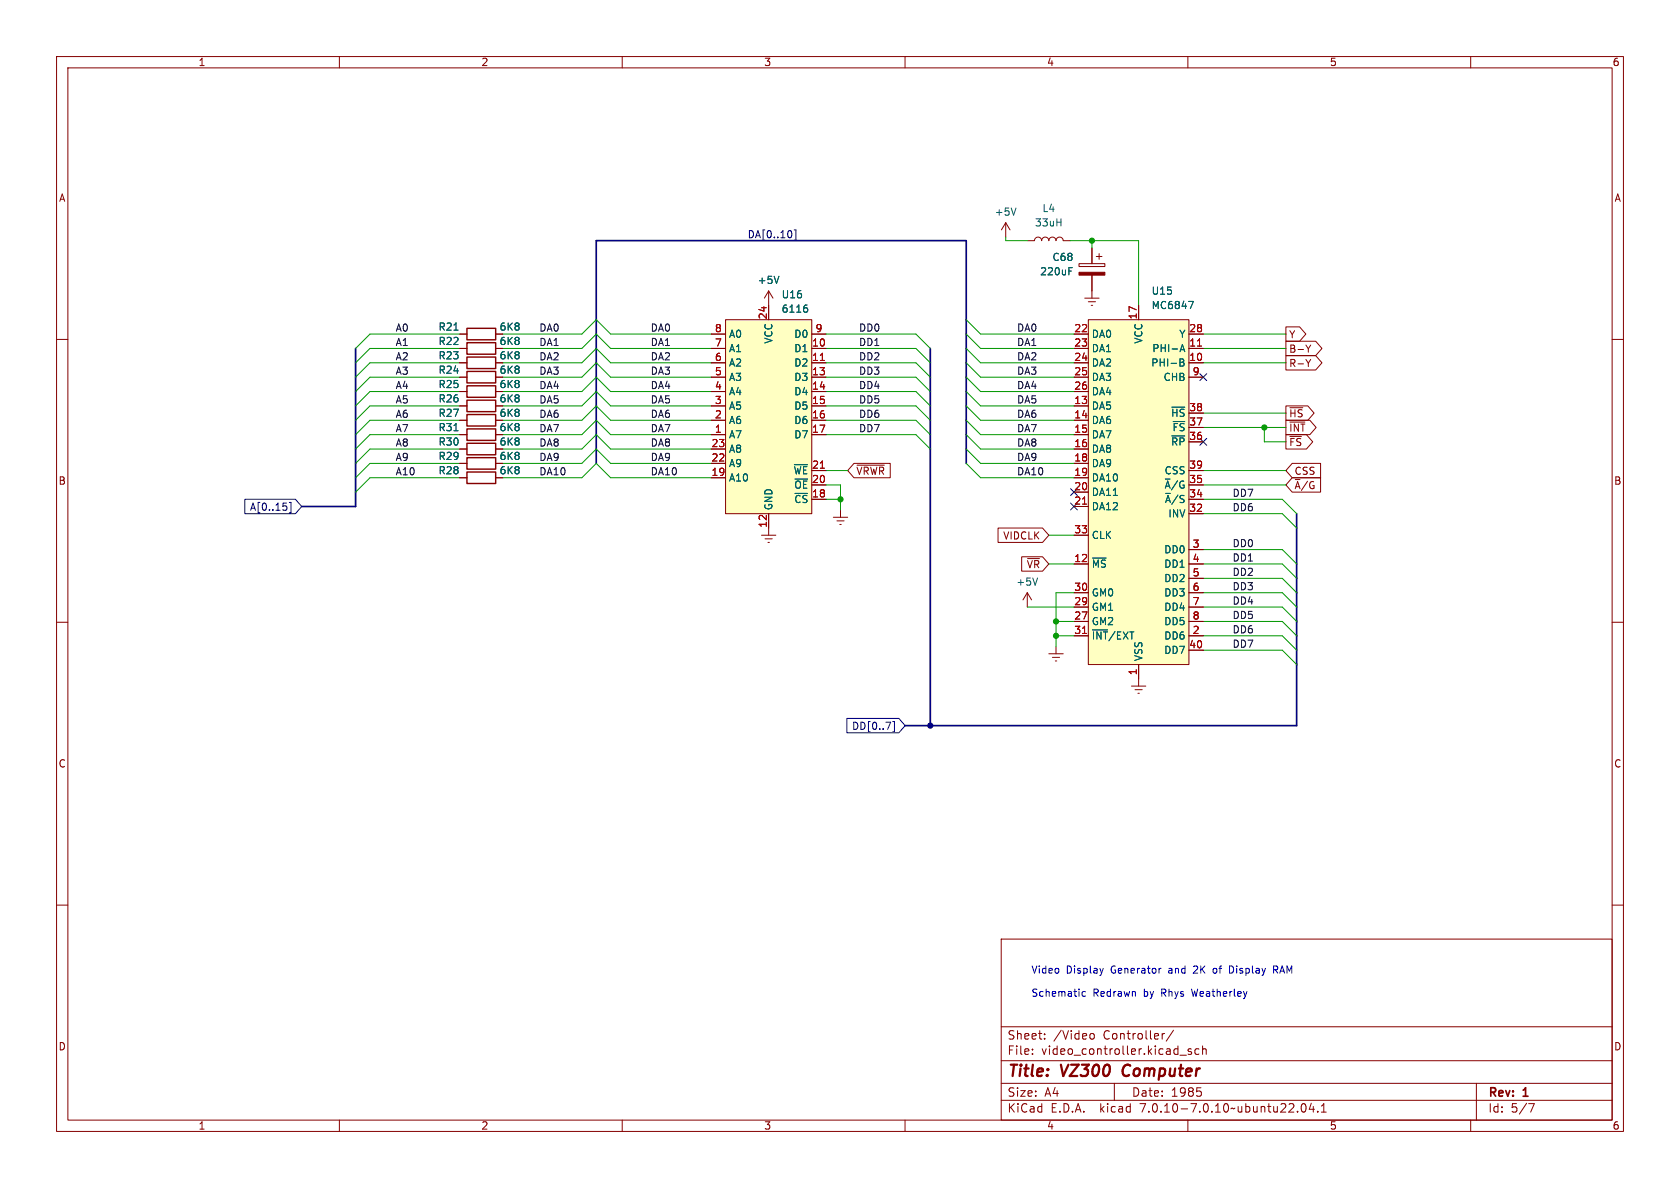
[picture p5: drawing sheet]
<svg xmlns="http://www.w3.org/2000/svg" width="297mm" height="210mm" viewBox="0 0 297 210" stroke-linecap="round" stroke-linejoin="round" font-family="sans-serif">
<g fill="none" stroke="#840000" stroke-width=".18">
<path d="M10 10h277v190h-277zM12 12h273v186h-273zM60 10v2M110 10v2M160 10v2M210 10v2M260 10v2M177.8 39.4l-.8 1.2M177.8 39.4v2.5M177.8 39.4l.8 1.2M10 60h2M81.3 59.1h1.2"/>
<path d="M87.6 59.1h1.3M125.7 59.1h2.6M128.3 56.5h15.2v34.3h-15.2zM135.9 51.4l-.8 1.3M135.9 51.4v5.1M135.9 51.4l.8 1.3M143.5 59.1h2.5M181.6 42.5h1.3a.64 .64 0 0 1 .6-.6 .64 .64 0 0 1 .6 .6 .64 .64 0 0 1 .7-.6 .64 .64 0 0 1 .6 .6 .64 .64 0 0 1 .7-.6 .64 .64 0 0 1 .6 .6 .64 .64 0 0 1 .6-.6 .64 .64 0 0 1 .7 .6h1.2M189.9 59.1h2.5M190.8 46.6h4.5v.5h-4.5zM191.8 52.7h2.5M192.4 56.5h17.8v61h-17.8z"/>
<path d="M192.4 53.3h1.3M192.9 54h.3M193 43.8v2.8M193 48.6v4.1M193.8 45.3h1M194.3 44.8v1M201.3 54v2.5M210.2 59.1h2.5M227.3 57.8h2.5l1.1 1.3-1.1 1.2h-2.5zM285 60h2M81.3 74.3h1.2M81.3 76.8h1.2"/>
<path d="M81.3 61.6h1.2M81.3 64.1h1.2M81.3 66.7h1.2M81.3 69.2h1.2M81.3 71.8h1.2M81.3 79.4h1.2M87.6 74.3h1.3M87.6 76.8h1.3M87.6 61.6h1.3M87.6 64.1h1.3M87.6 66.7h1.3M87.6 69.2h1.3"/>
<path d="M87.6 71.8h1.3M87.6 79.4h1.3M125.7 74.3h2.6M125.7 76.8h2.6M125.7 61.6h2.6M125.7 64.1h2.6M125.7 66.7h2.6M125.7 69.2h2.6M125.7 71.8h2.6M125.7 79.4h2.6M143.5 74.3h2.5M143.5 76.8h2.5"/>
<path d="M143.5 61.6h2.5M143.5 64.1h2.5M143.5 66.7h2.5M143.5 69.2h2.5M143.5 71.8h2.5M189.9 74.3h2.5M189.9 76.8h2.5M189.9 61.6h2.5M189.9 64.1h2.5M189.9 66.7h2.5M189.9 69.2h2.5M189.9 71.8h2.5"/>
<path d="M189.9 79.4h2.5M210.2 61.6h2.5M210.2 64.1h2.5M210.2 66.7h2.5M210.2 78.1h2.5M210.2 75.6h2.5M210.2 73h2.5M227.3 62.9h5.3l1.1 1.2-1.1 1.3h-5.3zM227.3 60.3h5.3l1.1 1.3-1.1 1.3h-5.3zM227.3 71.8h3.9l1.1 1.2-1.1 1.3h-3.9zM227.3 76.8h3.7l1.1 1.3-1.1 1.3h-3.7zM227.3 74.3h4.3l1.1 1.3-1.1 1.2h-4.3z"/>
<path d="M231.7 63.5l-.4 .7M231.7 61l-.4 .7M81.3 84.5h1.2M81.3 81.9h1.2M87.6 84.5h1.3M87.6 81.9h1.3M125.7 84.5h2.6M125.7 81.9h2.6M134.6 94.6h2.6M135.3 95.3h1.2M135.8 95.9h.2M135.9 90.8v3.8"/>
<path d="M143.5 88.3h2.5M143.5 85.7h2.5M143.5 83.2h2.5M147.3 91.4h2.6M148 92.1h1.2M148.5 92.7h.2M148.6 90.2v1.2M151 81.9h6.4v2.6h-6.4l-1.1-1.3zM151.5 82.2h4.8M176.4 93.3h7.9l1.1 1.3-1.1 1.3h-7.9zM180.6 98.4h3.7l1.1 1.3-1.1 1.3h-3.7zM181.7 98.7h2.1"/>
<path d="M189.9 84.5h2.5M189.9 81.9h2.5M189.9 94.6h2.5M189.9 99.7h2.5M189.9 87h2.5M189.9 89.5h2.5M210.2 88.3h2.5M210.2 85.7h2.5M210.2 83.2h2.5M210.2 99.7h2.5M210.2 97.2h2.5M210.2 90.8h2.5"/>
<path d="M228.4 84.5h5.1v2.5h-5.1l-1.1-1.3zM228.4 81.9h5.1v2.6h-5.1l-1.1-1.3zM10 110h2M181.6 104.8l-.8 1.2M181.6 104.8v2.5M181.6 104.8l.8 1.2M185.4 115.6h2.6M186.1 116.2h1.2M186.6 116.8h.2M186.7 114.3v1.3M189.9 112.4h2.5M189.9 109.9h2.5"/>
<path d="M189.9 107.3h2.5M189.9 104.8h2.5M201.3 117.5v3.8M210.2 112.4h2.5M210.2 109.9h2.5M210.2 107.3h2.5M210.2 104.8h2.5M210.2 114.9h2.5M210.2 102.2h2.5M285 110h2M200 121.3h2.6M200.7 121.9h1.2"/>
<path d="M201.2 122.6h.2M10 160h2M285 160h2M177 166h108v32h-108zM60 198v2M110 198v2M160 198v2M177 194.5h108M177 191.5h108M177 187.5h108M177 181.5h108M182.5 186.3v.1"/>
<path d="M182.5 185.5v.1M184.7 183.6v.1M184.7 182.8v.1M192.7 182.8l.5-.1 .3 .3v.4l-.2 .2-.3 .1-.3-.1M197 191.5v3M205.9 182.7l-.3 .1-.1 .2M207.5 182.1l-1.3 2M208.6 186.5h1.1M210 198v2M210.6 185.5l-.4-.1-.2 .2 .1 .2 .5 .2v.3h-.6M212 185.5l-.5-.1-.3 .3v.4l.2 .2h.6M212.2 192.9l.2 .3-.2 .5"/>
<path d="M212.6 185.5l.2-.1 .4 .1v.9M212.6 184.9v1.5M229.4 196.5v.1M230.2 195.2l.2-.1a.81 .81 0 0 1 .6 .6 .81 .81 0 0 1-.3 .8l-.2 .1a.81 .81 0 0 1-.3-1.4zM231.8 195l-.3 1.1h.9M232.2 195.6v1M233 196.5v.1M233.6 196.6h.9M233.6 195.5l.4-.4v1.5M260 198v2M261 191.5v6.5M270.2 195.1h1l-.6 1.5"/>
</g>
<path d="M198.8 188.5a1.27 1.27 0 0 0-.1 1.6" fill="none" stroke="#840000" stroke-width=".4"/>
<path d="M82.5 58h5.1v2.1h-5.1zM82.5 73.3h5.1v2h-5.1zM82.5 68.2h5.1v2h-5.1zM82.5 70.7h5.1v2.1h-5.1zM82.5 60.6h5.1v2h-5.1zM82.5 65.7h5.1v2h-5.1zM82.5 75.8h5.1v2.1h-5.1zM82.5 78.4h5.1v2h-5.1zM82.5 63.1h5.1v2.1h-5.1zM82.5 80.9h5.1v2h-5.1zM82.5 83.4h5.1v2.1h-5.1z" fill="none" stroke="#840000" stroke-width=".25"/>
<g fill="none" stroke="#006464" stroke-width=".18">
<path d="M179.6 36.8l-.4 1.2M80.3 58.4h.7M137.7 48.8l-.4 1.3M142.4 53.9h.3M142.5 54.4l.3 .2v.3l-.3 .3M189 47.9h.4M189 47.3h.6M210.1 53.3h.9l-.6 1.3M80.3 76.1h.7M208.6 63.4l.6 .2 .1 .2-.3 .2M208.6 64h.4M208.6 62.2l.4-1.3 .5 1.3"/>
<path d="M208.7 61.8h.6M209 64l.3 .3v.3l-.7 .1M140.4 82.1h2.4M183.4 102.2l-.4 1.2"/>
</g>
<g fill="#ffffc2" stroke="#ffffc2" stroke-width=".18">
<path d="M128.3 56.5h15.2v34.3h-15.2z"/>
<path d="M192.4 56.5h17.8v61h-17.8z"/>
</g>
<path d="M145 63.7h.7M211.7 61.2h.7M191.4 89.1h.7M191.4 112h.7" fill="none" stroke="#a90000" stroke-width=".18"/>
<path d="M190.8 48.1h4.5v.5h-4.5z" fill="#840000" stroke="#840000" stroke-width=".18"/>
<g fill="none" stroke="#000084" stroke-width=".18">
<path d="M139.9 41v.8M140.4 40.6h.3v1.9h-.3M212.1 77.5l1.2 1.2M212.1 66.1l1.2 1.2M213.3 77.5l-1.2 1.2M213.3 66.1l-1.2 1.2M43.3 88.3h8.9l1.1 1.2-1.1 1.3h-8.9zM50.7 89.5v.6M51.1 88.8h.3v1.8h-.3M189.3 88.9l1.2 1.2M189.3 86.4l1.2 1.2M190.5 88.9l-1.2 1.2"/>
<path d="M190.5 86.4l-1.2 1.2M149.7 127h9.2l1.1 1.3-1.1 1.2h-9.2zM157.8 127.5h.3v1.9h-.3"/>
</g>
<path d="M191.9 175.3h-.4l-.2 .2 .1 .6h.5M195 171.2l-.3 .8M205.3 171.2h-.3M214.6 171.2l-.1 .2 .1 .6M217.8 170.8h-.4v1.2h.4M225.5 171.4l.4 .6M225.8 170.8h-.6v1.2M225.8 171.4h-.6" fill="none" stroke="#0000c2" stroke-width=".18"/>
<path d="M62.9 61.6v27.9h-9.6M164.5 61.6v66.7M105.4 81.9v-39.4h65.4v39.4M229.2 90.8v37.5h-69.2" fill="none" stroke="#000084" stroke-width=".3"/>
<g fill="none" stroke="#009600" stroke-width=".18">
<path d="M81.3 59.1h-15.9l-2.5 2.5M88.9 59.1h14l2.5-2.6 2.5 2.6h17.8M146 59.1h15.9l2.6 2.5M170.8 56.5l2.6 2.6h16.5M170.8 59.1l2.6 2.5h16.5M177.8 41.9v.6h3.8M189.2 42.5h12.1v11.5M193 42.5v1.3M212.7 59.1h14.6M81.3 76.8h-15.9l-2.5 2.6M81.3 79.4h-15.9l-2.5 2.5M81.3 74.3h-15.9l-2.5 2.5"/>
<path d="M81.3 66.7h-15.9l-2.5 2.5M81.3 61.6h-15.9l-2.5 2.5M81.3 64.1h-15.9l-2.5 2.6M81.3 69.2h-15.9l-2.5 2.6M81.3 71.8h-15.9l-2.5 2.5M88.9 76.8h14l2.5-2.5 2.5 2.5h17.8M88.9 79.4h14l2.5-2.6 2.5 2.6h17.8M88.9 74.3h14l2.5-2.5 2.5 2.5h17.8M88.9 66.7h14l2.5-2.6 2.5 2.6h17.8M88.9 61.6h14l2.5-2.5 2.5 2.5h17.8M88.9 64.1h14l2.5-2.5 2.5 2.5h17.8M88.9 69.2h14l2.5-2.5 2.5 2.5h17.8"/>
<path d="M88.9 71.8h14l2.5-2.6 2.5 2.6h17.8M146 76.8h15.9l2.6 2.6M146 74.3h15.9l2.6 2.5M146 66.7h15.9l2.6 2.5M146 61.6h15.9l2.6 2.5M146 64.1h15.9l2.6 2.6M146 69.2h15.9l2.6 2.6M146 71.8h15.9l2.6 2.5M170.8 74.3l2.6 2.5h16.5M170.8 79.4l2.6 2.5h16.5M170.8 76.8l2.6 2.6h16.5M170.8 71.8l2.6 2.5h16.5"/>
<path d="M170.8 64.1l2.6 2.6h16.5M170.8 61.6l2.6 2.5h16.5M170.8 66.7l2.6 2.5h16.5M170.8 69.2l2.6 2.6h16.5M212.7 61.6h14.6M212.7 64.1h14.6M212.7 75.6h14.6M212.7 73h14.6M223.5 75.6v2.5h3.8M81.3 81.9h-15.9l-2.5 2.6M81.3 84.5h-15.9l-2.5 2.5M88.9 81.9h14l2.5-2.5 2.5 2.5h17.8"/>
<path d="M88.9 84.5h14l2.5-2.6 2.5 2.6h17.8M146 85.7h2.6v4.5M146 88.3h2.6M146 83.2h3.9M170.8 81.9l2.6 2.6h16.5M185.4 99.7h4.5M185.4 94.6h4.5M212.7 88.3h14l2.5 2.5M212.7 85.7h14.6M212.7 90.8h14l2.5 2.5M212.7 83.2h14.6M212.7 99.7h14l2.5 2.5"/>
<path d="M212.7 97.2h14l2.5 2.5M181.6 107.3h8.3M186.7 112.4h3.2M186.7 109.9h3.2M189.9 104.8h-3.2v9.5M212.7 102.2h14l2.5 2.6M212.7 107.3h14l2.5 2.6M212.7 114.9h14l2.5 2.6M212.7 112.4h14l2.5 2.5M212.7 109.9h14l2.5 2.5M212.7 104.8h14l2.5 2.5"/>
</g>
<g fill="#009600" stroke="#009600" stroke-width=".18">
<circle cx="186.7" cy="112.4" r=".46"/>
<circle cx="186.7" cy="109.9" r=".46"/>
<circle cx="223.5" cy="75.6" r=".46"/>
<circle cx="193" cy="42.5" r=".46"/>
<circle cx="148.6" cy="88.3" r=".46"/>
</g>
<circle cx="164.5" cy="128.3" r=".46" fill="#000084" stroke="#000084" stroke-width=".18"/>
<g font-size="2.8" fill="#840000">
<text x="178" y="190.9">Title:</text>
<text x="187.7" y="190.9">VZ300</text>
<text x="199.3" y="190.9">Computer</text>
</g>
<g font-size="2.1" fill="#840000">
<text x="178" y="184">Sheet:</text>
<text x="186.2" y="184">/Video</text>
<text x="195.1" y="184">Controller/</text>
<text x="178" y="186.7">File:</text>
<text x="184.1" y="186.7">video_controller.kicad_sch</text>
<text x="178" y="196.9">KiCad</text>
<text x="178" y="194.1">Size:</text>
<text x="184.7" y="194.1">A4</text>
<text x="185.7" y="196.9">E.D.A.</text>
<text x="194.6" y="196.9">kicad</text>
<text x="200" y="194.1">Date:</text>
<text x="201.8" y="196.9">7.0.10-7.0.10~ubuntu22.04.1</text>
<text x="207" y="194.1">1985</text>
<text x="263" y="194.3">Rev:</text>
<text x="263" y="196.9">Id:</text>
<text x="267.1" y="196.9">5/7</text>
<text x="269.4" y="194.3">1</text>
</g>
<g font-size="1.8" fill="#840000">
<text x="35" y="11.9">1</text>
<text x="85" y="11.9">2</text>
<text x="135" y="11.9">3</text>
<text x="185" y="11.9">4</text>
<text x="235" y="11.9">5</text>
<text x="285" y="11.9">6</text>
<text x="10.3" y="35.9">A</text>
<text x="285.3" y="35.9">A</text>
<text x="227.8" y="65.1">R-Y</text>
<text x="227.8" y="62.5">B-Y</text>
<text x="227.8" y="60">Y</text>
<text x="227.8" y="74">~{HS}</text>
<text x="227.8" y="76.5">~{INT}</text>
<text x="227.8" y="79.1">~{FS}</text>
<text x="10.3" y="85.9">B</text>
<text x="151.3" y="84.1">~{VRWR}</text>
<text x="228.8" y="86.7">~{A}/G</text>
<text x="228.8" y="84.1">CSS</text>
<text x="285.3" y="85.9">B</text>
<text x="177.3" y="95.6">VIDCLK</text>
<text x="181.4" y="100.6">~{VR}</text>
<text x="10.3" y="135.9">C</text>
<text x="285.3" y="135.9">C</text>
<text x="10.3" y="185.9">D</text>
<text x="285.3" y="185.9">D</text>
<text x="35" y="199.9">1</text>
<text x="85" y="199.9">2</text>
<text x="135" y="199.9">3</text>
<text x="185" y="199.9">4</text>
<text x="235" y="199.9">5</text>
<text x="285" y="199.9">6</text>
</g>
<g font-size="1.8" fill="#006464">
<text x="175.8" y="38.3">+5V</text>
<text x="182.9" y="40.2">33uH</text>
<text x="184.2" y="37.7">L4</text>
<text x="186" y="46.3">C68</text>
<text x="133.9" y="50.4">+5V</text>
<text x="138.1" y="52.9">U16</text>
<text x="183.8" y="48.9">220uF</text>
<text x="203.5" y="52.3">U15</text>
<text x="77.4" y="58.6">R21</text>
<text x="88.2" y="58.6">6K8</text>
<text x="128.8" y="59.9">A0</text>
<text x="138.1" y="55.5">6116</text>
<text x="140.3" y="59.9">D0</text>
<text x="192.9" y="59.9">DA0</text>
<text x="203.5" y="54.8">MC6847</text>
<text x="208.4" y="59.9">Y</text>
<text x="77.4" y="61.2">R22</text>
<text x="77.4" y="63.7">R23</text>
<text x="88.2" y="61.2">6K8</text>
<text x="88.2" y="63.7">6K8</text>
<text x="128.8" y="65">A2</text>
<text x="128.8" y="62.5">A1</text>
<text x="136.8" y="60.9" transform="rotate(-90 136.8 60.9)">VCC</text>
<text x="140.3" y="62.5">D1</text>
<text x="140.3" y="65">D2</text>
<text x="192.9" y="62.5">DA1</text>
<text x="192.9" y="65">DA2</text>
<text x="202.2" y="60.9" transform="rotate(-90 202.2 60.9)">VCC</text>
<text x="203.4" y="65">PHI-B</text>
<text x="203.6" y="62.5">PHI-A</text>
<text x="77.4" y="68.8">R25</text>
<text x="77.4" y="71.3">R26</text>
<text x="77.4" y="66.3">R24</text>
<text x="88.2" y="68.8">6K8</text>
<text x="88.2" y="71.3">6K8</text>
<text x="88.2" y="66.3">6K8</text>
<text x="128.8" y="70.1">A4</text>
<text x="128.8" y="67.5">A3</text>
<text x="140.3" y="67.5">D3</text>
<text x="140.3" y="70.1">D4</text>
<text x="192.9" y="67.5">DA3</text>
<text x="192.9" y="70.1">DA4</text>
<text x="205.6" y="67.5">CHB</text>
<text x="77.4" y="73.9">R27</text>
<text x="77.4" y="76.4">R31</text>
<text x="88.2" y="73.9">6K8</text>
<text x="88.2" y="76.4">6K8</text>
<text x="128.8" y="77.7">A7</text>
<text x="128.8" y="75.2">A6</text>
<text x="128.8" y="72.6">A5</text>
<text x="140.3" y="72.6">D5</text>
<text x="140.3" y="75.2">D6</text>
<text x="140.3" y="77.7">D7</text>
<text x="192.9" y="72.6">DA5</text>
<text x="192.9" y="75.2">DA6</text>
<text x="192.9" y="77.7">DA7</text>
<text x="206.9" y="73.9">~{HS}</text>
<text x="207.2" y="76.4">~{FS}</text>
<text x="77.4" y="81.5">R29</text>
<text x="77.4" y="79">R30</text>
<text x="88.2" y="81.5">6K8</text>
<text x="88.2" y="79">6K8</text>
<text x="128.8" y="82.8">A9</text>
<text x="128.8" y="80.2">A8</text>
<text x="192.9" y="80.2">DA8</text>
<text x="192.9" y="82.8">DA9</text>
<text x="206.9" y="79">~{RP}</text>
<text x="77.4" y="84">R28</text>
<text x="88.2" y="84">6K8</text>
<text x="128.8" y="85.3">A10</text>
<text x="140.3" y="89.1">~{CS}</text>
<text x="140.3" y="86.6">~{OE}</text>
<text x="192.9" y="85.3">DA10</text>
<text x="192.9" y="87.9">DA11</text>
<text x="205.8" y="86.6">~{A}/G</text>
<text x="205.8" y="84">CSS</text>
<text x="205.8" y="89.1">~{A}/S</text>
<text x="136.8" y="90.3" transform="rotate(-90 136.8 90.3)">GND</text>
<text x="192.9" y="90.4">DA12</text>
<text x="192.9" y="95.5">CLK</text>
<text x="206.4" y="91.7">INV</text>
<text x="192.9" y="100.6">~{MS}</text>
<text x="205.7" y="98">DD0</text>
<text x="205.7" y="100.6">DD1</text>
<text x="179.6" y="103.7">+5V</text>
<text x="192.9" y="105.6">GM0</text>
<text x="205.7" y="103.1">DD2</text>
<text x="205.7" y="105.6">DD3</text>
<text x="192.9" y="110.7">GM2</text>
<text x="192.9" y="108.2">GM1</text>
<text x="192.9" y="113.3">~{INT}/EXT</text>
<text x="205.7" y="113.3">DD6</text>
<text x="205.7" y="108.2">DD4</text>
<text x="205.7" y="110.7">DD5</text>
<text x="202.2" y="117" transform="rotate(-90 202.2 117)">VSS</text>
<text x="205.7" y="115.8">DD7</text>
</g>
<g font-size="1.8" fill="#000084">
<text x="132.1" y="42.2">DA[0..10]</text>
<text x="44.1" y="90.5">A[0..15]</text>
<text x="150.5" y="129.2">DD[0..7]</text>
</g>
<g font-size="1.8" fill="#0f0f0f">
<text x="69.8" y="58.7">A0</text>
<text x="95.2" y="58.7">DA0</text>
<text x="114.9" y="58.7">DA0</text>
<text x="151.8" y="58.7">DD0</text>
<text x="179.7" y="58.7">DA0</text>
<text x="69.8" y="63.8">A2</text>
<text x="69.8" y="61.2">A1</text>
<text x="95.2" y="63.8">DA2</text>
<text x="95.2" y="61.2">DA1</text>
<text x="114.9" y="61.2">DA1</text>
<text x="114.9" y="63.8">DA2</text>
<text x="151.8" y="63.8">DD2</text>
<text x="151.8" y="61.2">DD1</text>
<text x="179.7" y="61.2">DA1</text>
<text x="179.7" y="63.8">DA2</text>
<text x="69.8" y="71.4">A5</text>
<text x="69.8" y="68.9">A4</text>
<text x="69.8" y="66.3">A3</text>
<text x="95.2" y="66.3">DA3</text>
<text x="95.2" y="68.9">DA4</text>
<text x="95.2" y="71.4">DA5</text>
<text x="114.9" y="66.3">DA3</text>
<text x="114.9" y="71.4">DA5</text>
<text x="114.9" y="68.9">DA4</text>
<text x="151.8" y="71.4">DD5</text>
<text x="151.8" y="68.9">DD4</text>
<text x="151.8" y="66.3">DD3</text>
<text x="179.7" y="68.9">DA4</text>
<text x="179.7" y="66.3">DA3</text>
<text x="179.7" y="71.4">DA5</text>
<text x="69.8" y="73.9">A6</text>
<text x="69.8" y="76.5">A7</text>
<text x="95.2" y="73.9">DA6</text>
<text x="95.2" y="76.5">DA7</text>
<text x="114.9" y="73.9">DA6</text>
<text x="114.9" y="76.5">DA7</text>
<text x="151.8" y="76.5">DD7</text>
<text x="151.8" y="73.9">DD6</text>
<text x="179.7" y="76.5">DA7</text>
<text x="179.7" y="73.9">DA6</text>
<text x="69.8" y="81.6">A9</text>
<text x="69.8" y="79">A8</text>
<text x="95.2" y="81.6">DA9</text>
<text x="95.2" y="79">DA8</text>
<text x="114.9" y="81.6">DA9</text>
<text x="114.9" y="79">DA8</text>
<text x="179.7" y="81.6">DA9</text>
<text x="179.7" y="79">DA8</text>
<text x="69.8" y="84.1">A10</text>
<text x="95.2" y="84.1">DA10</text>
<text x="114.9" y="84.1">DA10</text>
<text x="179.7" y="84.1">DA10</text>
<text x="217.8" y="87.9">DD7</text>
<text x="217.8" y="90.5">DD6</text>
<text x="217.8" y="96.8">DD0</text>
<text x="217.8" y="101.9">DD2</text>
<text x="217.8" y="99.3">DD1</text>
<text x="217.8" y="104.4">DD3</text>
<text x="217.8" y="107">DD4</text>
<text x="217.8" y="112">DD6</text>
<text x="217.8" y="109.5">DD5</text>
<text x="217.8" y="114.6">DD7</text>
</g>
<g font-size="1.8" fill="#a90000">
<text x="126.3" y="58.8">8</text>
<text x="135.6" y="56.6" transform="rotate(-90 135.6 56.6)">24</text>
<text x="144.1" y="58.8">9</text>
<text x="189.8" y="58.8">22</text>
<text x="201" y="56.6" transform="rotate(-90 201 56.6)">17</text>
<text x="210.1" y="58.8">28</text>
<text x="126.3" y="63.9">6</text>
<text x="126.3" y="61.3">7</text>
<text x="143.5" y="61.3">10</text>
<text x="143.5" y="63.9">11</text>
<text x="189.8" y="61.3">23</text>
<text x="189.8" y="63.9">24</text>
<text x="210.1" y="63.9">10</text>
<text x="210.1" y="61.3">11</text>
<text x="126.3" y="71.5">3</text>
<text x="126.3" y="69">4</text>
<text x="126.3" y="66.4">5</text>
<text x="143.5" y="66.4">13</text>
<text x="143.5" y="69">14</text>
<text x="143.5" y="71.5">15</text>
<text x="189.8" y="71.5">13</text>
<text x="189.8" y="66.4">25</text>
<text x="189.8" y="69">26</text>
<text x="210.7" y="66.4">9</text>
<text x="126.3" y="76.6">1</text>
<text x="126.3" y="74">2</text>
<text x="143.5" y="74">16</text>
<text x="143.5" y="76.6">17</text>
<text x="189.8" y="74">14</text>
<text x="189.8" y="76.6">15</text>
<text x="210.1" y="77.9">36</text>
<text x="210.1" y="75.3">37</text>
<text x="210.1" y="72.8">38</text>
<text x="125.7" y="81.7">22</text>
<text x="125.7" y="79.1">23</text>
<text x="143.5" y="82.9">21</text>
<text x="189.8" y="79.1">16</text>
<text x="189.8" y="81.7">18</text>
<text x="210.1" y="82.9">39</text>
<text x="125.7" y="84.2">19</text>
<text x="140.2" y="84">~{WE}</text>
<text x="143.5" y="88">18</text>
<text x="143.5" y="85.5">20</text>
<text x="189.8" y="84.2">19</text>
<text x="189.8" y="86.7">20</text>
<text x="189.8" y="89.3">21</text>
<text x="210.1" y="88">34</text>
<text x="210.1" y="85.5">35</text>
<text x="135.6" y="93.4" transform="rotate(-90 135.6 93.4)">12</text>
<text x="189.8" y="94.4">33</text>
<text x="210.1" y="90.6">32</text>
<text x="189.8" y="99.4">12</text>
<text x="210.7" y="96.9">3</text>
<text x="210.7" y="99.4">4</text>
<text x="210.7" y="102">5</text>
<text x="189.8" y="107.1">29</text>
<text x="189.8" y="104.5">30</text>
<text x="210.7" y="104.5">6</text>
<text x="210.7" y="107.1">7</text>
<text x="189.8" y="109.6">27</text>
<text x="189.8" y="112.1">31</text>
<text x="210.7" y="112.1">2</text>
<text x="210.7" y="109.6">8</text>
<text x="201" y="119.5" transform="rotate(-90 201 119.5)">1</text>
<text x="210.1" y="114.7">40</text>
</g>
<g font-size="1.8" fill="#0000c2">
<text x="182.2" y="172.2">Video</text>
<text x="188.5" y="172.2">Display</text>
<text x="196.5" y="172.2">Generator</text>
<text x="206.9" y="172.2">and</text>
<text x="211.5" y="172.2">2K</text>
<text x="215.1" y="172.2">of</text>
<text x="218.2" y="172.2">Display</text>
<text x="226.2" y="172.2">RAM</text>
<text x="182.2" y="176.3">Schematic</text>
<text x="193.2" y="176.3">Redrawn</text>
<text x="202.3" y="176.3">by</text>
<text x="205.6" y="176.3">Rhys</text>
<text x="211.2" y="176.3">Weatherley</text>
</g>
</svg>
